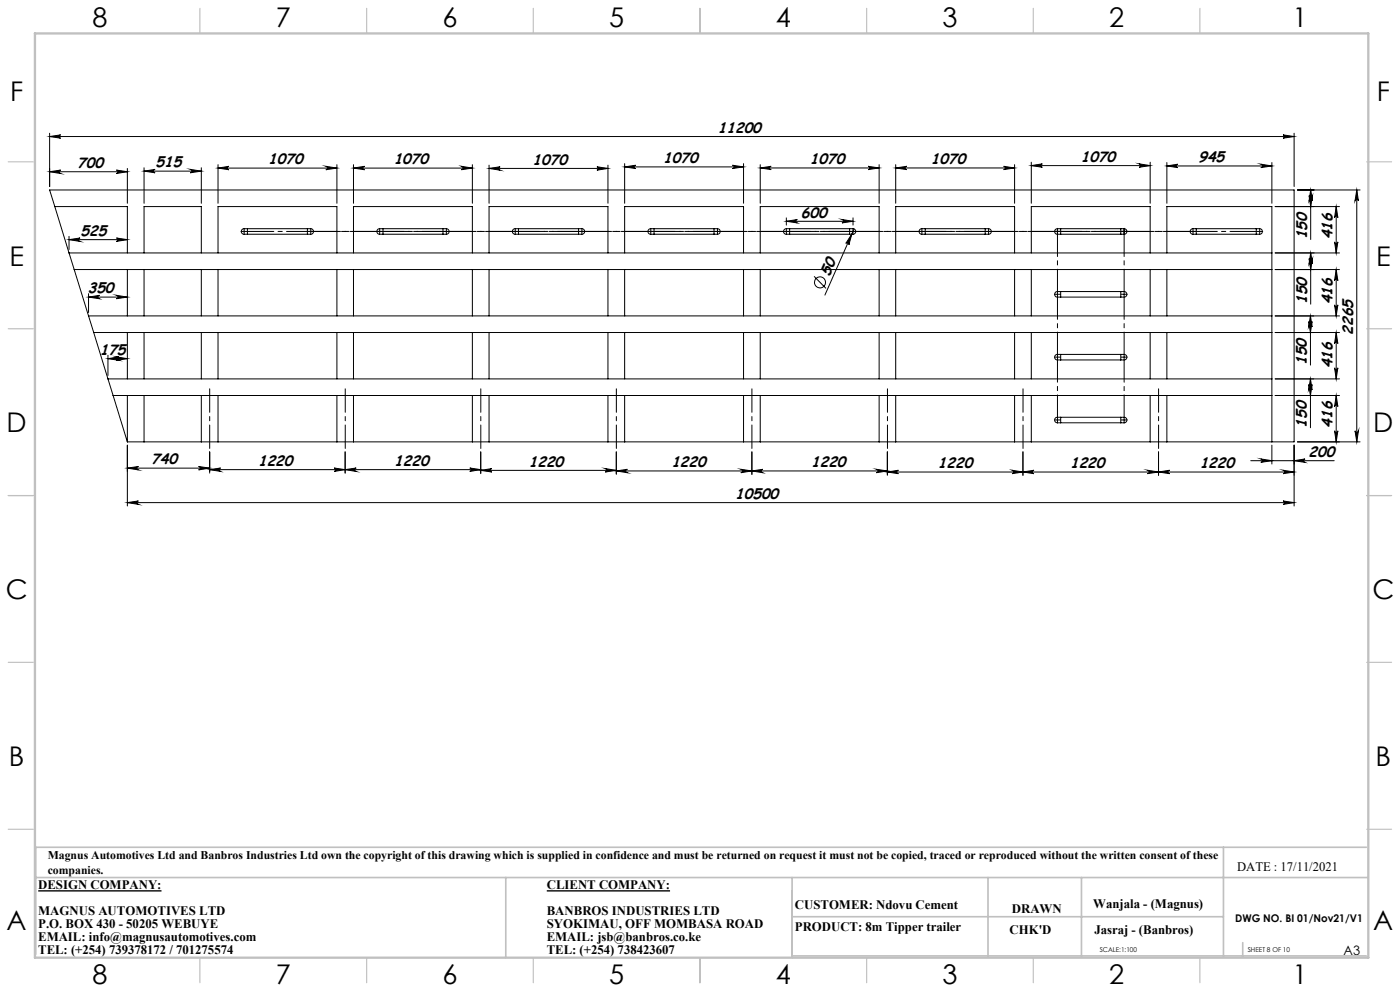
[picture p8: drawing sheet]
<svg xmlns="http://www.w3.org/2000/svg" width="420mm" height="297mm" viewBox="0 0 420 297" stroke-linecap="round" stroke-linejoin="round" font-family="sans-serif">
<g fill="none" stroke="#000" stroke-width=".3">
<path d="M14.9 39.9v16M388.2 39.9v16M14.9 40.9l3.3-.5a.49 .49 0 0 0-.5 .5 .49 .49 0 0 0 .5 .5zM14.9 40.9h373.3M14.9 51.5l3.3-.5a.51 .51 0 0 0-.5 .5 .51 .51 0 0 0 .5 .5zM14.9 51.5h23.3M34.9 51l3.3 .5-3.3 .5a.51 .51 0 0 0 .5-.5 .51 .51 0 0 0-.5-.5zM38.2 50.5v10.4M43.2 51.3l3.3-.5a.51 .51 0 0 0-.5 .5 .51 .51 0 0 0 .5 .5zM43.2 50.3v10.6M43.2 51.3h17.2M57.1 50.8l3.3 .5-3.3 .5a.51 .51 0 0 0 .5-.5 .51 .51 0 0 0-.5-.5z"/>
<path d="M60.4 50.3v10.6M65.4 50.4l3.3-.6a.51 .51 0 0 0-.5 .6 .51 .51 0 0 0 .5 .5zM65.4 50.4h35.7M65.4 49.4v11.5M97.8 49.8l3.3 .6-3.3 .5a.51 .51 0 0 0 .4-.5 .51 .51 0 0 0-.4-.6zM101.1 49.4v11.5M106 50.4l3.4-.6a.51 .51 0 0 0-.5 .6 .51 .51 0 0 0 .5 .5zM106 49.4v11.5M106 50.4h35.7M138.4 49.8l3.3 .6-3.3 .5a.51 .51 0 0 0 .5-.5 .51 .51 0 0 0-.5-.6zM141.7 49.4v11.5M146.7 50.5l3.3-.5a.51 .51 0 0 0-.5 .5 .51 .51 0 0 0 .5 .5z"/>
<path d="M146.7 49.5v11.4M146.7 50.5h35.7M179.1 50l3.3 .5-3.3 .5a.51 .51 0 0 0 .5-.5 .51 .51 0 0 0-.5-.5zM182.4 49.5v11.4M187.4 50l3.3-.5a.49 .49 0 0 0-.5 .5 .49 .49 0 0 0 .5 .5zM187.4 49v11.9M187.4 50h35.7M219.7 49.5l3.4 .5-3.4 .5a.49 .49 0 0 0 .5-.5 .49 .49 0 0 0-.5-.5zM223.1 49v11.9M228.1 50.3l3.3-.5a.49 .49 0 0 0-.5 .5 .49 .49 0 0 0 .5 .5zM228.1 50.3h35.6M228.1 49.4v11.5"/>
<path d="M260.4 49.8l3.3 .5-3.3 .5a.49 .49 0 0 0 .5-.5 .49 .49 0 0 0-.5-.5zM263.7 49.4v11.5M268.7 50.3l3.3-.5a.49 .49 0 0 0-.5 .5 .49 .49 0 0 0 .5 .5zM268.7 49.4v11.5M268.7 50.3h35.7M301.1 49.8l3.3 .5-3.3 .5a.49 .49 0 0 0 .5-.5 .49 .49 0 0 0-.5-.5zM304.4 49.4v11.5M309.4 49.6l3.3-.5a.51 .51 0 0 0-.5 .5 .51 .51 0 0 0 .5 .5zM309.4 48.6v12.3M309.4 49.6h35.7M341.7 49.1l3.4 .5-3.4 .5a.51 .51 0 0 0 .5-.5 .51 .51 0 0 0-.5-.5zM345.1 48.6v12.3"/>
<path d="M350.1 49.7l3.2-.5a.51 .51 0 0 0-.4 .5 .51 .51 0 0 0 .4 .5zM350.1 48.7v12.2M350.1 49.7h31.5M378.2 49.2l3.4 .5-3.4 .5a.51 .51 0 0 0 .5-.5 .51 .51 0 0 0-.5-.5zM381.6 48.7v12.2M384.9 40.4l3.3 .5-3.3 .5a.49 .49 0 0 0 .5-.5 .49 .49 0 0 0-.5-.5zM389.2 56.9h18.8M392.7 58.6a.51 .51 0 0 0 .5 .5 .51 .51 0 0 0 .5-.5l-.5 3.3zM393.2 56.9l.5 3.3a.51 .51 0 0 0-.5-.5 .51 .51 0 0 0-.5 .5zM393.2 56.9v14.9M407 56.9l.5 3.3a.51 .51 0 0 0-.5-.5 .51 .51 0 0 0-.5 .5zM407 56.9v75.5"/>
<path d="M16.4 61.9h21.8v13.9M16.4 61.9l-1.5-5h373.3v75.5h-350M16.4 61.9l4.3 13.9M20.7 71.8l3.3-.5a.51 .51 0 0 0-.4 .5 .51 .51 0 0 0 .4 .6zM20.7 70.8v4M20.7 71.8h17.5M20.7 75.8h360.9M20.7 75.8l1.6 5M34.9 71.3l3.3 .5-3.3 .6a.51 .51 0 0 0 .5-.6 .51 .51 0 0 0-.5-.5zM43.2 75.8v-13.9h17.2v13.9M65.4 75.8v-13.9h35.7v13.9M74.2 68.5h-.7a.92 .92 0 0 0-1.1 1.1 .92 .92 0 0 0 1.4 .6h.4"/>
<path d="M74.2 68.5v1.7M74.2 70.2h18M74.2 68.5h18M92.2 68.5h.7a.92 .92 0 0 1 1.1 1.1 .92 .92 0 0 1-1.4 .6h-.4M92.2 68.5v1.7M106 75.8v-13.9h35.7v13.9M114.9 68.5h-.8a.9 .9 0 0 0-1 1.1 .9 .9 0 0 0 1.3 .6h.5M114.9 68.5v1.7M114.9 70.2h18M114.9 68.5h18M132.9 68.5h.7a.91 .91 0 0 1 1.1 1.1 .91 .91 0 0 1-1.4 .6h-.4M132.9 68.5v1.7"/>
<path d="M146.7 75.8v-13.9h35.7v13.9M155.5 68.5h-.8a.9 .9 0 0 0-1 1.2 .9 .9 0 0 0 1.4 .5h.4M155.5 68.5v1.7M155.5 70.2h18.1M155.5 68.5h18.1M173.6 68.5h.7a.9 .9 0 0 1 1.1 1.1 .9 .9 0 0 1-1.4 .6h-.4M173.6 68.5v1.7M187.4 75.8v-13.9h35.7v13.9M196.2 68.5h-.7a.91 .91 0 0 0-1.1 1.1 .91 .91 0 0 0 1.4 .6h.4M196.2 68.5v1.7M196.2 70.2h18M196.2 68.5h18"/>
<path d="M214.2 68.5h.9a.9 .9 0 0 1 .9 1.1 .9 .9 0 0 1-1.3 .6h-.5M214.2 68.5v1.7M228.1 75.8v-13.9h35.6v13.9M235.9 66.3l3.3-.5a.51 .51 0 0 0-.5 .5 .51 .51 0 0 0 .5 .5zM235.9 65.3v2.1M235.9 66.3h20M236.9 68.5h-.7a.92 .92 0 0 0-1.1 1.1 .92 .92 0 0 0 1.4 .6h.4M236.9 68.5v1.7M236.9 70.2h18M236.9 68.5h18M252.6 65.8l3.3 .5-3.3 .5a.51 .51 0 0 0 .5-.5 .51 .51 0 0 0-.5-.5zM254.9 68.5h.8a.89 .89 0 0 1 1 1 .89 .89 0 0 1-1.3 .7h-.5"/>
<path d="M254.9 68.5v1.7M255.6 70.1l-.9 3.3a.51 .51 0 0 0-.3-.7 .51 .51 0 0 0-.6 .3zM255.9 65.3v2.1M256.2 68.6l-8.7 19.8M268.7 75.8v-13.9h35.7v13.9M276.5 69.4h.1M276.5 69.3v.2M277.6 68.5h-.8a.9 .9 0 0 0-1.1 1.1 .9 .9 0 0 0 1.4 .6h.5M277.6 68.5v1.7M277.6 70.2h18M277.6 68.5h18M295.6 68.5h.7a.92 .92 0 0 1 1.1 1.1 .92 .92 0 0 1-1.4 .6h-.4"/>
<path d="M295.6 68.5v1.7M296.5 69.4h.2M296.5 69.3v.2M309.4 75.8v-13.9h35.7v13.9M318.2 68.5h-.8a.9 .9 0 0 0-1 1.2 .9 .9 0 0 0 1.4 .5h.4M318.2 68.5v1.7M318.2 70.2h18M318.2 68.5h18M336.2 68.5h.8a.9 .9 0 0 1 1 1.1 .9 .9 0 0 1-1.3 .6h-.5M336.2 68.5v1.7M350.1 75.8v-13.9h31.5v70.5M357.8 69.4h.2"/>
<path d="M357.9 69.3v.2M358.9 68.5h-.7a.91 .91 0 0 0-1.1 1.1 .91 .91 0 0 0 1.4 .6h.4M358.9 68.5v1.7M358.9 70.2h18M358.9 68.5h18M376.9 68.5h.8a.9 .9 0 0 1 1 1.1 .9 .9 0 0 1-1.4 .6h-.4M376.9 68.5v1.7M377.8 69.4h.2M377.9 69.3v.2M382.6 61.9h19.2M382.6 75.8h19.2M392.7 77.5a.51 .51 0 0 0 .5 .5 .51 .51 0 0 0 .5-.5l-.5 3.3z"/>
<path d="M393.2 75.8l.5 3.3a.51 .51 0 0 0-.5-.5 .51 .51 0 0 0-.5 .5zM393.2 75.8v15.4M400.4 72.5a.49 .49 0 0 0 .5 .5 .49 .49 0 0 0 .5-.5l-.5 3.3zM400.9 61.9l.5 3.3a.49 .49 0 0 0-.5-.5 .49 .49 0 0 0-.5 .5zM400.9 61.9v13.9M22.3 80.8h359.3M22.3 80.8l4.3 13.9M26.6 94.7h355M26.6 94.7l1.5 5M26.6 89l3.2-.5a.51 .51 0 0 0-.4 .5 .51 .51 0 0 0 .4 .5zM26.6 88v5.7M26.6 89h11.6"/>
<path d="M28.1 99.7h353.5M28.1 99.7l4.3 13.9M34.9 88.5l3.3 .5-3.3 .5a.51 .51 0 0 0 .5-.5 .51 .51 0 0 0-.5-.5zM38.2 80.8v13.9M38.2 99.7v13.9M43.2 80.8v13.9M43.2 99.7v13.9M60.4 80.8v13.9M60.4 99.7v13.9M65.4 80.8v13.9M65.4 99.7v13.9M101.1 80.8v13.9"/>
<path d="M101.1 99.7v13.9M106 80.8v13.9M106 99.7v13.9M141.7 80.8v13.9M141.7 99.7v13.9M146.7 80.8v13.9M146.7 99.7v13.9M182.4 80.8v13.9M182.4 99.7v13.9M187.4 80.8v13.9M187.4 99.7v13.9M223.1 80.8v13.9"/>
<path d="M223.1 99.7v13.9M228.1 80.8v13.9M228.1 99.7v13.9M244.2 82.8l3.6 3.6M263.7 80.8v13.9M263.7 99.7v13.9M268.7 80.8v13.9M268.7 99.7v13.9M304.4 80.8v13.9M304.4 99.7v13.9M309.4 80.8v13.9M309.4 99.7v13.9"/>
<path d="M317.1 88.2h.2M317.2 88.1v.2M318.2 87.4h-.8a.9 .9 0 0 0-1 1.1 .9 .9 0 0 0 1.4 .5h.4M318.2 87.4v1.6M318.2 89h18M318.2 87.4h18M336.2 87.4h.8a.9 .9 0 0 1 1 1.1 .9 .9 0 0 1-1.3 .5h-.5M336.2 87.4v1.6M337.1 88.2h.2M337.2 88.1v.2M345.1 80.8v13.9M345.1 99.7v13.9"/>
<path d="M350.1 80.8v13.9M350.1 99.7v13.9M382.6 80.8h19.2M382.6 94.7h19.2M392.6 96.4a.51 .51 0 0 0 .5 .4 .51 .51 0 0 0 .5-.4l-.5 3.3zM393.1 94.7v14.7M393.1 94.7l.5 3.3a.51 .51 0 0 0-.5-.5 .51 .51 0 0 0-.5 .5zM400.4 91.4a.49 .49 0 0 0 .5 .5 .49 .49 0 0 0 .5-.5l-.5 3.3zM400.9 80.8l.5 3.3a.49 .49 0 0 0-.5-.5 .49 .49 0 0 0-.5 .5zM400.9 80.8v13.9M400.9 99.7l.5 3.3a.49 .49 0 0 0-.5-.5 .49 .49 0 0 0-.5 .5zM400.9 99.7v13.9"/>
<path d="M401.8 99.7h-19.2M32.4 113.6h349.2M32.4 113.6l1.5 4.9M32.4 107.5l3.3-.5a.51 .51 0 0 0-.5 .5 .51 .51 0 0 0 .5 .5zM32.4 106.5v6M32.4 107.5h5.8M33.9 118.5h347.7M33.9 118.5l4.3 13.9M34.9 107l3.3 .5-3.3 .5a.51 .51 0 0 0 .5-.5 .51 .51 0 0 0-.5-.5zM38.2 118.5v13.9M43.2 118.5v13.9M60.4 118.5v13.9"/>
<path d="M65.4 118.5v13.9M101.1 118.5v13.9M106 118.5v13.9M141.7 118.5v13.9M146.7 118.5v13.9M182.4 118.5v13.9M187.4 118.5v13.9M223.1 118.5v13.9M228.1 118.5v13.9M263.7 118.5v13.9M268.7 118.5v13.9M304.4 118.5v13.9"/>
<path d="M309.4 118.5v13.9M318.2 106.2h-.8a.89 .89 0 0 0-.9 1.1 .89 .89 0 0 0 1.3 .6h.4M318.2 106.2v1.7M318.2 107.9h18M318.2 106.2h18M336.2 106.2h.8a.9 .9 0 0 1 1 1.1 .9 .9 0 0 1-1.3 .6h-.5M336.2 106.2v1.7M345.1 118.5v13.9M350.1 118.5v13.9M382.6 113.6h19.2M392.6 115.2a.51 .51 0 0 0 .5 .5 .51 .51 0 0 0 .5-.5l-.5 3.3zM393.1 113.6v14.6"/>
<path d="M393.1 113.6l.5 3.2a.51 .51 0 0 0-.5-.4 .51 .51 0 0 0-.5 .4zM400.4 110.2a.49 .49 0 0 0 .5 .5 .49 .49 0 0 0 .5-.5l-.5 3.4zM400.9 118.5l.5 3.3a.49 .49 0 0 0-.5-.4 .49 .49 0 0 0-.5 .4zM400.9 118.5v13.9M401.8 118.5h-19.2M38.2 133.4v18.3M59.6 139.8l3.3 .5-3.3 .5a.51 .51 0 0 0 .5-.5 .51 .51 0 0 0-.5-.5zM62.9 135.4v6.4M103.5 135.4v6.4M144.2 135.4v6.6M184.9 135.4v6.8M225.6 135.4v6.8"/>
<path d="M266.2 135.4v7M306.9 135.4v7M318.2 125.1h-.8a.89 .89 0 0 0-.9 1.1 .89 .89 0 0 0 1.3 .5h.4M318.2 125.1v1.6M318.2 126.7h18M318.2 125.1h18M336.2 125.1h.9a.9 .9 0 0 1 .9 1.1 .9 .9 0 0 1-1.3 .5h-.5M336.2 125.1v1.6M347.6 135.4v7M375.2 138.1h25.1M378.2 137.5l3.4 .6-3.4 .5a.51 .51 0 0 0 .5-.5 .51 .51 0 0 0-.5-.6zM381.6 133.4v5.7"/>
<path d="M388.2 138.1l3.3-.6a.51 .51 0 0 0-.5 .6 .51 .51 0 0 0 .5 .5zM388.2 133.4v18.3M389.2 132.4h18.8M400.4 129.1a.49 .49 0 0 0 .5 .5 .49 .49 0 0 0 .5-.5l-.5 3.3zM406.5 129.1a.51 .51 0 0 0 .5 .5 .51 .51 0 0 0 .5-.5l-.5 3.3zM38.2 150.6l3.3-.5a.51 .51 0 0 0-.4 .6 .51 .51 0 0 0 .4 .5zM38.2 140.3h24.7M38.2 150.6h350M38.2 140.3l3.3-.5a.51 .51 0 0 0-.4 .5 .51 .51 0 0 0 .4 .5zM62.9 140.8h81.3M62.9 140.8l3.3-.5a.51 .51 0 0 0-.5 .5 .51 .51 0 0 0 .5 .5zM100.3 140.3l3.2 .5-3.2 .5a.51 .51 0 0 0 .4-.5 .51 .51 0 0 0-.4-.5z"/>
<path d="M103.5 140.8l3.4-.5a.51 .51 0 0 0-.5 .5 .51 .51 0 0 0 .5 .5zM140.9 140.3l3.3 .5-3.3 .5a.51 .51 0 0 0 .5-.5 .51 .51 0 0 0-.5-.5zM144.2 141h40.7M144.2 141l3.3-.6a.51 .51 0 0 0-.5 .5 .51 .51 0 0 0 .5 .6zM181.6 140.4l3.3 .6-3.3 .5a.51 .51 0 0 0 .5-.6 .51 .51 0 0 0-.5-.5zM184.9 141.1h81.3M184.9 141.1l3.3-.5a.51 .51 0 0 0-.5 .6 .51 .51 0 0 0 .5 .5zM222.2 140.6l3.4 .5-3.4 .6a.51 .51 0 0 0 .6-.5 .51 .51 0 0 0-.6-.6zM225.6 141.1l3.2-.5a.51 .51 0 0 0-.4 .6 .51 .51 0 0 0 .4 .5zM262.9 140.6l3.3 .5-3.3 .6a.51 .51 0 0 0 .5-.5 .51 .51 0 0 0-.5-.6zM266.2 141.5l3.3-.6a.51 .51 0 0 0-.4 .5 .51 .51 0 0 0 .4 .6zM303.6 140.9l3.3 .6-3.3 .5a.51 .51 0 0 0 .5-.6 .51 .51 0 0 0-.5-.5z"/>
<path d="M306.9 141.5l3.3-.6a.51 .51 0 0 0-.5 .5 .51 .51 0 0 0 .5 .6zM344.2 140.9l3.4 .6-3.4 .5a.51 .51 0 0 0 .5-.6 .51 .51 0 0 0-.5-.5zM347.6 141.5l3.3-.6a.51 .51 0 0 0-.5 .5 .51 .51 0 0 0 .5 .6zM384.9 140.9l3.3 .6-3.3 .5a.51 .51 0 0 0 .5-.6 .51 .51 0 0 0-.5-.5zM384.9 150.1l3.3 .5-3.3 .6a.51 .51 0 0 0 .5-.5 .51 .51 0 0 0-.5-.6zM388.2 141.5h-122"/>
<circle cx="246" cy="84.6" r="1.65"/>
</g>
<path d="M11.5 267h37M164 267h37" fill="none" stroke="#000" stroke-width=".41"/>
<path d="M62.9 134.4v-17.9M103.6 134.4v-17.9M144.2 134.4v-17.9M184.9 134.4v-17.9M225.6 134.4v-17.9M266.2 134.4v-17.9M306.9 134.4v-17.9M347.6 134.4v-17.9" fill="none" stroke="#000" stroke-width=".3" stroke-dasharray="15.2 1.3 1.3 1.3" stroke-dashoffset="8.2"/>
<g fill="none" stroke="#000" stroke-width=".3" stroke-dasharray="15.2 1.3 1.3 1.3">
<path d="M73.1 69.4h-.8M73.2 69.4v-.1M73.2 69.4h.1M73.2 69.2v-.8M73.2 69.5v.8M93.1 69.4h-.8M93.2 69.4v-.1M93.2 69.4h.1M93.2 69.2v-.8M93.2 69.5v.8M113.9 69.4v-.1M113.9 69.4h-.1"/>
<path d="M113.9 69.4h.1M113.9 69.2v-.8M113.9 69.5v.8M133.9 69.4v-.1M133.9 69.4h-.1M133.9 69.4h.1M133.9 69.2v-.8M133.9 69.5v.8M154.6 69.4v-.1M154.6 69.4h-.1M154.6 69.4h.1M154.6 69.2v-.8"/>
<path d="M154.6 69.5v.8M174.6 69.4v-.1M174.6 69.4h-.1M174.6 69.4h.1M174.6 69.2v-.8M174.6 69.5v.8M195.2 69.4v-.1M195.2 69.4h.1M195.2 69.2v-.8M195.2 69.5v.8M215.2 69.4v-.1M215.2 69.4h.1"/>
<path d="M215.2 69.2v-.8M215.2 69.5v.8M235.9 69.4v-.1M235.9 69.4h-.1M235.9 69.4h.1M235.9 69.2v-.8M235.9 69.5v.8M255.9 69.4v-.1M255.9 69.4h-.1M255.9 69.4h.1M255.9 69.2v-.8M255.9 69.5v.8"/>
<path d="M276.6 69.2v-.8M276.6 69.5v.8M296.6 69.2v-.8M296.6 69.5v.8M317.1 69.4h-.8M317.2 69.4v-.1M317.2 69.4h.1M317.2 69.2v-.8M317.2 69.5v.8M317.4 69.4h.8M337.1 69.4h-.8M337.2 69.4v-.1"/>
<path d="M337.2 69.4h.1M337.2 69.2v-.8M337.2 69.5v.8M337.4 69.4h.8M357.9 69.2v-.8M357.9 69.5v.8M358.1 69.4h.7M377.9 69.2v-.8M377.9 69.5v.8M378.1 69.4h.7M317.1 88.2h-.8M317.4 88.2h.8"/>
<path d="M337.1 88.2h-.8M337.4 88.2h.8M317.1 107h-.8M317.2 107v-.1M317.2 107h.1M317.2 107v.1M317.4 107h.8M337.1 107h-.8M337.2 107v-.1M337.2 107h.1M337.2 107v.1M337.4 107h.8"/>
<path d="M317.1 125.9h-.8M317.2 125.9v-.1M317.2 125.9h.1M317.2 126v.8M317.4 125.9h.8M337.1 125.9h-.8M337.2 125.9v-.1M337.2 125.9h.1M337.2 126v.8M337.4 125.9h.8"/>
</g>
<g fill="none" stroke="#000" stroke-width=".3" stroke-dasharray="15.2 1.3 1.3 1.3" stroke-dashoffset="6.5">
<path d="M73.4 69.4h40.3M93.4 69.4h40.3M114.1 69.4h40.3M134.1 69.4h40.3M154.7 69.4h40.4M174.7 69.4h40.4M195.4 69.4h40.3M215.4 69.4h40.3M236.1 69.4h40.3M256.1 69.4h40.3M276.7 69.4h40.4M296.7 69.4h40.4"/>
<path d="M317.4 69.4h40.3M337.4 69.4h40.3"/>
</g>
<path d="M317.2 88v-18.5M337.2 88v-18.5M317.2 106.9v-18.5M337.2 106.9v-18.5M317.2 125.7v-18.5M337.2 125.7v-18.5" fill="none" stroke="#000" stroke-width=".3" stroke-dasharray="15.2 1.3 1.3 1.3" stroke-dashoffset="7.9"/>
<g fill="none" stroke="#c0c0c0" stroke-width=".35">
<path d="M60 2.5v7.5M110 2.5v7.5M160 2.5v7.5M210 2.5v7.5M260 2.5v7.5M310 2.5v7.5M360 2.5v7.5M2.5 48.5h7.5M410 48.5h7.5M2.5 98.5h7.5M410 98.5h7.5M2.5 148.5h7.5"/>
<path d="M410 148.5h7.5M2.5 198.5h7.5M410 198.5h7.5M2.5 248.5h7.5M410 248.5h7.5M60 287v7.5M110 287v7.5M160 287v7.5M210 287v7.5M260 287v7.5M310 287v7.5M360 287v7.5"/>
</g>
<path d="M367 253.9v32.6M409.9 253.9h-399.2v32.1M10.7 263h399.7M151.7 263v24M237.6 263v24M237.6 274.7h129.4M296.4 263v23.5M324.4 263v23.5M237.6 286.5h172.3M372.8 282.5v4.3" fill="none" stroke="#c0c0c0" stroke-width=".5"/>
<path d="M10.5 10h400v277h-400z" fill="none" stroke="#c0c0c0" stroke-width=".7"/>
<g fill="#000">
<path d="M255.6 70.1l-.9 3.3a.51 .51 0 0 0-.3-.7 .51 .51 0 0 0-.6 .3z"/>
<path d="M14.9 51.5l3.3-.5a.51 .51 0 0 0-.5 .5 .51 .51 0 0 0 .5 .5zM34.9 51l3.3 .5-3.3 .5a.51 .51 0 0 0 .5-.5 .51 .51 0 0 0-.5-.5zM20.7 71.8l3.3-.5a.51 .51 0 0 0-.4 .5 .51 .51 0 0 0 .4 .6zM34.9 71.3l3.3 .5-3.3 .6a.51 .51 0 0 0 .5-.6 .51 .51 0 0 0-.5-.5zM26.6 89l3.2-.5a.51 .51 0 0 0-.4 .5 .51 .51 0 0 0 .4 .5zM34.9 88.5l3.3 .5-3.3 .5a.51 .51 0 0 0 .5-.5 .51 .51 0 0 0-.5-.5zM378.2 137.5l3.4 .6-3.4 .5a.51 .51 0 0 0 .5-.5 .51 .51 0 0 0-.5-.6zM388.2 138.1l3.3-.6a.51 .51 0 0 0-.5 .6 .51 .51 0 0 0 .5 .5zM235.9 66.3l3.3-.5a.51 .51 0 0 0-.5 .5 .51 .51 0 0 0 .5 .5zM252.6 65.8l3.3 .5-3.3 .5a.51 .51 0 0 0 .5-.5 .51 .51 0 0 0-.5-.5z"/>
<path d="M392.7 77.5a.51 .51 0 0 0 .5 .5 .51 .51 0 0 0 .5-.5l-.5 3.3zM393.2 75.8l.5 3.3a.51 .51 0 0 0-.5-.5 .51 .51 0 0 0-.5 .5z"/>
<path d="M393.1 94.7l.5 3.3a.51 .51 0 0 0-.5-.5 .51 .51 0 0 0-.5 .5zM392.6 96.4a.51 .51 0 0 0 .5 .4 .51 .51 0 0 0 .5-.4l-.5 3.3z"/>
<path d="M400.4 91.4a.49 .49 0 0 0 .5 .5 .49 .49 0 0 0 .5-.5l-.5 3.3zM400.9 80.8l.5 3.3a.49 .49 0 0 0-.5-.5 .49 .49 0 0 0-.5 .5zM400.4 72.5a.49 .49 0 0 0 .5 .5 .49 .49 0 0 0 .5-.5l-.5 3.3zM400.9 61.9l.5 3.3a.49 .49 0 0 0-.5-.5 .49 .49 0 0 0-.5 .5z"/>
<path d="M32.4 107.5l3.3-.5a.51 .51 0 0 0-.5 .5 .51 .51 0 0 0 .5 .5zM34.9 107l3.3 .5-3.3 .5a.51 .51 0 0 0 .5-.5 .51 .51 0 0 0-.5-.5z"/>
<path d="M393.1 113.6l.5 3.2a.51 .51 0 0 0-.5-.4 .51 .51 0 0 0-.5 .4zM392.6 115.2a.51 .51 0 0 0 .5 .5 .51 .51 0 0 0 .5-.5l-.5 3.3z"/>
<path d="M400.4 129.1a.49 .49 0 0 0 .5 .5 .49 .49 0 0 0 .5-.5l-.5 3.3zM400.9 118.5l.5 3.3a.49 .49 0 0 0-.5-.4 .49 .49 0 0 0-.5 .4z"/>
<path d="M406.5 129.1a.51 .51 0 0 0 .5 .5 .51 .51 0 0 0 .5-.5l-.5 3.3zM407 56.9l.5 3.3a.51 .51 0 0 0-.5-.5 .51 .51 0 0 0-.5 .5zM400.4 110.2a.49 .49 0 0 0 .5 .5 .49 .49 0 0 0 .5-.5l-.5 3.4zM400.9 99.7l.5 3.3a.49 .49 0 0 0-.5-.5 .49 .49 0 0 0-.5 .5zM392.7 58.6a.51 .51 0 0 0 .5 .5 .51 .51 0 0 0 .5-.5l-.5 3.3zM393.2 56.9l.5 3.3a.51 .51 0 0 0-.5-.5 .51 .51 0 0 0-.5 .5z"/>
<path d="M38.2 150.6l3.3-.5a.51 .51 0 0 0-.4 .6 .51 .51 0 0 0 .4 .5zM384.9 150.1l3.3 .5-3.3 .6a.51 .51 0 0 0 .5-.5 .51 .51 0 0 0-.5-.6z"/>
<path d="M100.3 140.3l3.2 .5-3.2 .5a.51 .51 0 0 0 .4-.5 .51 .51 0 0 0-.4-.5zM62.9 140.8l3.3-.5a.51 .51 0 0 0-.5 .5 .51 .51 0 0 0 .5 .5zM59.6 139.8l3.3 .5-3.3 .5a.51 .51 0 0 0 .5-.5 .51 .51 0 0 0-.5-.5zM38.2 140.3l3.3-.5a.51 .51 0 0 0-.4 .5 .51 .51 0 0 0 .4 .5z"/>
<path d="M103.5 140.8l3.4-.5a.51 .51 0 0 0-.5 .5 .51 .51 0 0 0 .5 .5zM140.9 140.3l3.3 .5-3.3 .5a.51 .51 0 0 0 .5-.5 .51 .51 0 0 0-.5-.5z"/>
<path d="M181.6 140.4l3.3 .6-3.3 .5a.51 .51 0 0 0 .5-.6 .51 .51 0 0 0-.5-.5zM144.2 141l3.3-.6a.51 .51 0 0 0-.5 .5 .51 .51 0 0 0 .5 .6z"/>
<path d="M184.9 141.1l3.3-.5a.51 .51 0 0 0-.5 .6 .51 .51 0 0 0 .5 .5zM222.2 140.6l3.4 .5-3.4 .6a.51 .51 0 0 0 .6-.5 .51 .51 0 0 0-.6-.6z"/>
<path d="M303.6 140.9l3.3 .6-3.3 .5a.51 .51 0 0 0 .5-.6 .51 .51 0 0 0-.5-.5zM266.2 141.5l3.3-.6a.51 .51 0 0 0-.4 .5 .51 .51 0 0 0 .4 .6zM262.9 140.6l3.3 .5-3.3 .6a.51 .51 0 0 0 .5-.5 .51 .51 0 0 0-.5-.6zM225.6 141.1l3.2-.5a.51 .51 0 0 0-.4 .6 .51 .51 0 0 0 .4 .5z"/>
<path d="M306.9 141.5l3.3-.6a.51 .51 0 0 0-.5 .5 .51 .51 0 0 0 .5 .6zM344.2 140.9l3.4 .6-3.4 .5a.51 .51 0 0 0 .5-.6 .51 .51 0 0 0-.5-.5z"/>
<path d="M384.9 140.9l3.3 .6-3.3 .5a.51 .51 0 0 0 .5-.6 .51 .51 0 0 0-.5-.5zM347.6 141.5l3.3-.6a.51 .51 0 0 0-.5 .5 .51 .51 0 0 0 .5 .6zM378.2 49.2l3.4 .5-3.4 .5a.51 .51 0 0 0 .5-.5 .51 .51 0 0 0-.5-.5zM350.1 49.7l3.2-.5a.51 .51 0 0 0-.4 .5 .51 .51 0 0 0 .4 .5zM341.7 49.1l3.4 .5-3.4 .5a.51 .51 0 0 0 .5-.5 .51 .51 0 0 0-.5-.5zM309.4 49.6l3.3-.5a.51 .51 0 0 0-.5 .5 .51 .51 0 0 0 .5 .5zM301.1 49.8l3.3 .5-3.3 .5a.49 .49 0 0 0 .5-.5 .49 .49 0 0 0-.5-.5zM268.7 50.3l3.3-.5a.49 .49 0 0 0-.5 .5 .49 .49 0 0 0 .5 .5zM260.4 49.8l3.3 .5-3.3 .5a.49 .49 0 0 0 .5-.5 .49 .49 0 0 0-.5-.5zM228.1 50.3l3.3-.5a.49 .49 0 0 0-.5 .5 .49 .49 0 0 0 .5 .5zM219.7 49.5l3.4 .5-3.4 .5a.49 .49 0 0 0 .5-.5 .49 .49 0 0 0-.5-.5zM187.4 50l3.3-.5a.49 .49 0 0 0-.5 .5 .49 .49 0 0 0 .5 .5zM179.1 50l3.3 .5-3.3 .5a.51 .51 0 0 0 .5-.5 .51 .51 0 0 0-.5-.5zM146.7 50.5l3.3-.5a.51 .51 0 0 0-.5 .5 .51 .51 0 0 0 .5 .5zM138.4 49.8l3.3 .6-3.3 .5a.51 .51 0 0 0 .5-.5 .51 .51 0 0 0-.5-.6zM106 50.4l3.4-.6a.51 .51 0 0 0-.5 .6 .51 .51 0 0 0 .5 .5zM97.8 49.8l3.3 .6-3.3 .5a.51 .51 0 0 0 .4-.5 .51 .51 0 0 0-.4-.6zM65.4 50.4l3.3-.6a.51 .51 0 0 0-.5 .6 .51 .51 0 0 0 .5 .5zM57.1 50.8l3.3 .5-3.3 .5a.51 .51 0 0 0 .5-.5 .51 .51 0 0 0-.5-.5zM43.2 51.3l3.3-.5a.51 .51 0 0 0-.5 .5 .51 .51 0 0 0 .5 .5zM384.9 40.4l3.3 .5-3.3 .5a.49 .49 0 0 0 .5-.5 .49 .49 0 0 0-.5-.5zM14.9 40.9l3.3-.5a.49 .49 0 0 0-.5 .5 .49 .49 0 0 0 .5 .5z"/>
</g>
<g font-size="8.1">
<text x="27.8" y="8">8</text>
<text x="82.8" y="8">7</text>
<text x="132.8" y="8">6</text>
<text x="182.8" y="8">5</text>
<text x="232.8" y="8">4</text>
<text x="282.8" y="8">3</text>
<text x="332.8" y="8">2</text>
<text x="387.8" y="8">1</text>
<text x="3" y="30.4">F</text>
<text x="413" y="30.4">F</text>
<text x="2.8" y="79.6">E</text>
<text x="412.8" y="79.6">E</text>
<text x="2" y="129.6">D</text>
<text x="412" y="129.6">D</text>
<text x="1.7" y="179.6">C</text>
<text x="411.7" y="179.6">C</text>
<text x="2.7" y="229.6">B</text>
<text x="412.7" y="229.6">B</text>
<text x="2" y="278.9">A</text>
<text x="412" y="278.9">A</text>
<text x="27.8" y="295">8</text>
<text x="82.8" y="295">7</text>
<text x="132.8" y="295">6</text>
<text x="182.8" y="295">5</text>
<text x="232.8" y="295">4</text>
<text x="282.8" y="295">3</text>
<text x="332.8" y="295">2</text>
<text x="387.8" y="295">1</text>
</g>
<g font-size="4.4">
<text x="215.4" y="39.8">11200</text>
<text x="23.2" y="50.4">700</text>
<text x="46.7" y="50.2">515</text>
<text x="80.5" y="49.3">1070</text>
<text x="118.1" y="49.3">1070</text>
<text x="159.8" y="49.4">1070</text>
<text x="199" y="48.9">1070</text>
<text x="243" y="49.2">1070</text>
<text x="279.3" y="49.2">1070</text>
<text x="324.2" y="48.5">1070</text>
<text x="359.5" y="48.6">945</text>
<text x="240.3" y="65.2">600</text>
<text x="24.2" y="70.7">525</text>
<text x="392.2" y="71.7" transform="rotate(-90 392.2 71.7)">150</text>
<text x="399.8" y="71.7" transform="rotate(-90 399.8 71.7)">416</text>
<text x="248.8" y="82.9" transform="rotate(-66 248.8 82.9)">50</text>
<text x="26.3" y="87.9">350</text>
<text x="392.2" y="91.1" transform="rotate(-90 392.2 91.1)">150</text>
<text x="399.8" y="91.1" transform="rotate(-90 399.8 91.1)">416</text>
<text x="406" y="100.3" transform="rotate(-90 406 100.3)">2265</text>
<text x="29.9" y="106.4">175</text>
<text x="392.1" y="109.4" transform="rotate(-90 392.1 109.4)">150</text>
<text x="399.8" y="110.3" transform="rotate(-90 399.8 110.3)">416</text>
<text x="392.1" y="128.2" transform="rotate(-90 392.1 128.2)">150</text>
<text x="399.8" y="128.2" transform="rotate(-90 399.8 128.2)">416</text>
<text x="392.6" y="136.9">200</text>
<text x="45.3" y="139.2">740</text>
<text x="77.4" y="139.7">1220</text>
<text x="118.3" y="139.7">1220</text>
<text x="158.7" y="139.9">1220</text>
<text x="201.4" y="140.1">1220</text>
<text x="243.3" y="140.1">1220</text>
<text x="281.4" y="140.3">1220</text>
<text x="321" y="140.3">1220</text>
<text x="359.9" y="140.3">1220</text>
<text x="220.6" y="149.5">10500</text>
</g>
<g font-size="3.9">
<text x="371.1" y="261">DATE : 17/11/2021</text>
<text x="11.5" y="266.5">DESIGN COMPANY:</text>
<text x="164" y="266.5">CLIENT COMPANY:</text>
<text x="11.5" y="274.3">MAGNUS AUTOMOTIVES LTD</text>
<text x="164" y="274.3">BANBROS INDUSTRIES LTD</text>
<text x="238.5" y="272.6">CUSTOMER: Ndovu Cement</text>
<text x="303.5" y="273.5">DRAWN</text>
<text x="328" y="272">Wanjala - (Magnus)</text>
<text x="11.5" y="278.2">P.O. BOX 430 - 50205 WEBUYE</text>
<text x="164" y="278.2">SYOKIMAU, OFF MOMBASA ROAD</text>
<text x="238.5" y="279.1">PRODUCT: 8m Tipper trailer</text>
<text x="302.9" y="280">CHK'D</text>
<text x="328.3" y="280">Jasraj - (Banbros)</text>
<text x="11.5" y="282">EMAIL: info@magnusautomotives.com</text>
<text x="11.5" y="285.9">TEL: (+254) 739378172 / 701275574</text>
<text x="164" y="282">EMAIL: jsb@banbros.co.ke</text>
<text x="164" y="285.9">TEL: (+254) 738423607</text>
<text x="403.1" y="286.1">A3</text>
</g>
<g font-size="3.5">
<text x="14.3" y="257.5">Magnus Automotives Ltd and Banbros Industries Ltd own the copyright of this drawing which is supplied in confidence and must be returned on request it must not be copied, traced or reproduced without the written consent of these</text>
<text x="14.3" y="262">companies.</text>
</g>
<text font-size="3.2" x="370.5" y="276.3">DWG NO. BI 01/Nov21/V1</text>
<g font-size="2">
<text x="329.9" y="285.3">SCALE:1:100</text>
<text x="374.3" y="285.3">SHEET 8 OF 10</text>
</g>
</svg>
